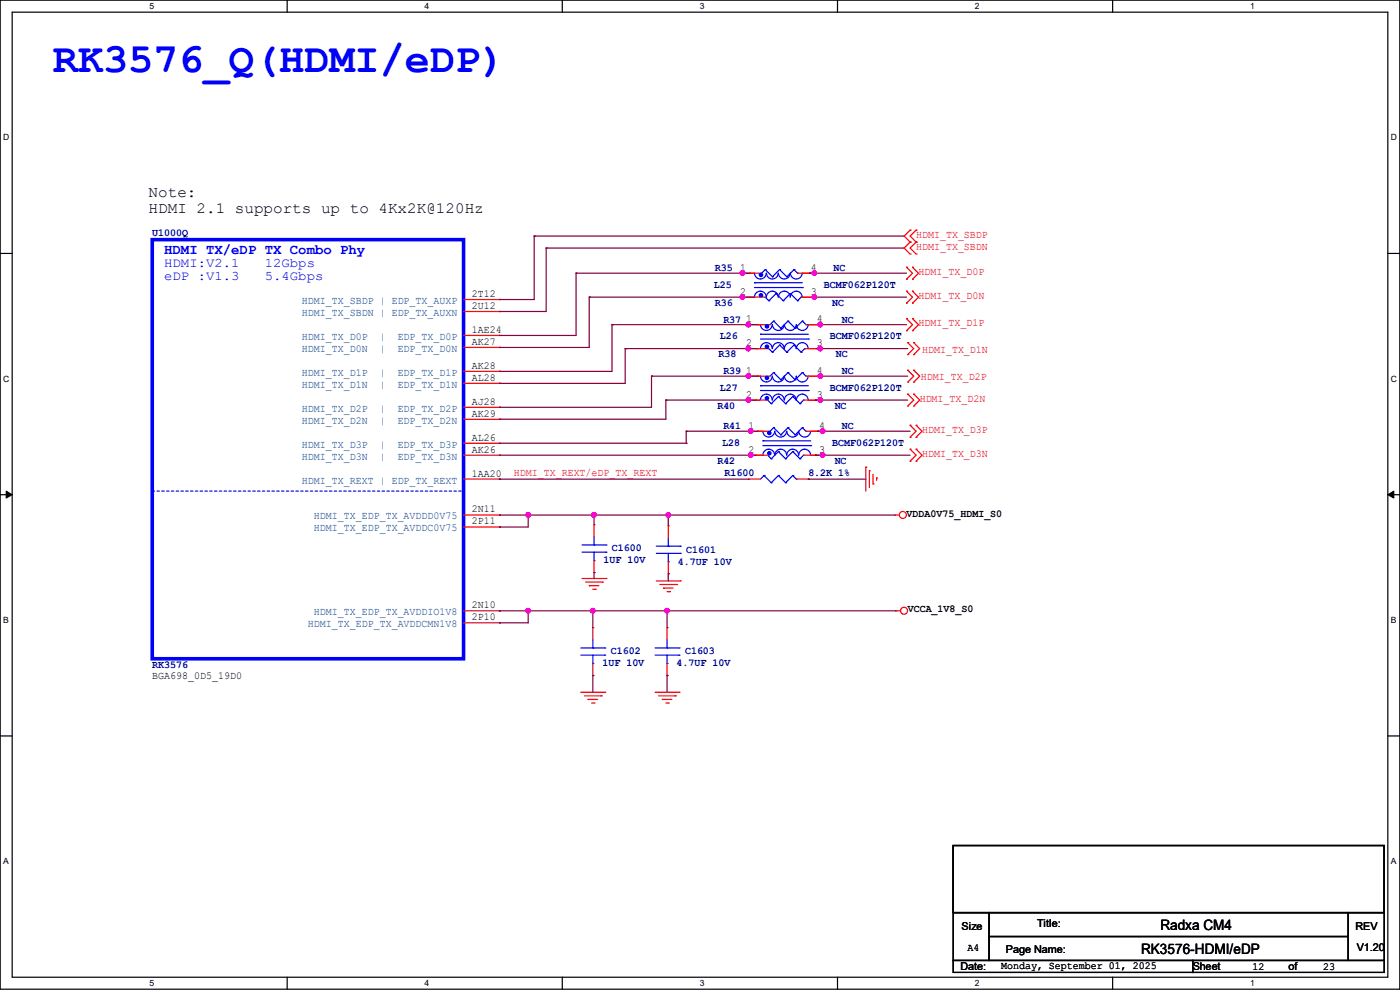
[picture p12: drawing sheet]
<svg xmlns="http://www.w3.org/2000/svg" width="297mm" height="210mm" viewBox="0 0 297 210" stroke-linecap="round" stroke-linejoin="round" font-family="sans-serif">
<path d="M0 0h297v209.8h-297zM2.6 2.6h291.8v204.7h-291.8z" fill="none" stroke="#000" stroke-width=".25"/>
<g fill="#fff">
<path d="M31.7 .3h1v2h-1z"/>
<path d="M31.7 207.6h1v1.9h-1z"/>
</g>
<path d="M60.9 0v2.6M60.9 207.3v2.5" fill="none" stroke="#000" stroke-width=".25"/>
<g fill="#fff">
<path d="M90.1 .3h1v2h-1z"/>
<path d="M90.1 207.6h1v1.9h-1z"/>
</g>
<path d="M119.3 0v2.6M119.3 207.3v2.5" fill="none" stroke="#000" stroke-width=".25"/>
<g fill="#fff">
<path d="M148.5 .3h.9v2h-.9z"/>
<path d="M148.5 207.6h.9v1.9h-.9z"/>
</g>
<path d="M177.7 0v2.6M177.7 207.3v2.5" fill="none" stroke="#000" stroke-width=".25"/>
<g fill="#fff">
<path d="M206.8 .3h1v2h-1z"/>
<path d="M206.8 207.6h1v1.9h-1z"/>
</g>
<path d="M236.1 0v2.6M236.1 207.3v2.5" fill="none" stroke="#000" stroke-width=".25"/>
<g fill="#fff">
<path d="M265.2 .3h1v2h-1z"/>
<path d="M265.2 207.6h1v1.9h-1z"/>
<path d="M.7 28.2h1.2v1.9h-1.2z"/>
<path d="M295.1 28.2h1.2v1.9h-1.2z"/>
<path d="M.7 79.3h1.2v2h-1.2z"/>
<path d="M295.1 79.3h1.2v2h-1.2z"/>
</g>
<path d="M0 53.8h2.6M294.4 53.8h2.6" fill="none" stroke="#000" stroke-width=".25"/>
<g fill="#fff">
<path d="M.7 130.5h1.2v2h-1.2z"/>
<path d="M295.1 130.5h1.1v2h-1.1z"/>
</g>
<path d="M0 104.9h2.6M294.4 104.9h2.6" fill="none" stroke="#000" stroke-width=".25"/>
<path d="M1.3 104.2l1.3 .7-1.3 .8zM294.4 104.9l1.3-.7v1.5z" fill="#000" stroke="#000" stroke-width=".21"/>
<g fill="#fff">
<path d="M.7 181.7h1.2v2h-1.2z"/>
<path d="M295.1 181.7h1.1v2h-1.1z"/>
</g>
<path d="M0 156.1h2.6M294.4 156.1h2.6M202.2 179.4h91.5v14.2h-91.5zM202.2 193.6h7.6v10.2h-7.6zM209.8 193.6h76.2v5.1h-76.2zM209.8 198.7h76.2v5.1h-76.2zM286 193.6h7.7v10.2h-7.7zM202.2 203.8h50.8v2.5h-50.8zM253 203.8h40.7v2.5h-40.7z" fill="none" stroke="#000" stroke-width=".25"/>
<g fill="none" stroke="#f00" stroke-width=".25">
<path d="M157.5 58h.1M157.5 58h4.1M159 58h.1M169.2 58h3.6M171.7 58h.1M172.8 58h.1M192.3 59.2h.1M192.3 56.7h.1M192.3 56.7l1.3 1.3-1.3 1.2M193.1 48.8h.1M193.1 51.4h.1M193.1 53.9h.1"/>
<path d="M193.1 48.8l-1.3 1.3 1.3 1.3M193.1 51.4l-1.3 1.2 1.3 1.3M193.6 59.2h.1M193.6 56.7h.1M193.6 56.7l1.3 1.3-1.3 1.2M194.4 51.4h.1M194.4 48.8h.1M194.4 53.9h.1M194.4 48.8l-1.3 1.3 1.3 1.3M194.4 51.4l-1.3 1.2 1.3 1.3M98.3 63.5h7.7M98.3 66.1h7.7"/>
<path d="M98.3 71.2h7.7M98.3 73.7h7.7M98.3 78.8h7.7M106 63.5h.1M106 66.1h.1M106 71.2h.1M106 73.7h.1M106 78.8h.1M157.5 63h.1M157.5 63h4.8M158.8 68.9h.1M158.8 74h.1"/>
<path d="M158.8 79.8h.1M158.8 68.9h4.6M158.8 74h4.3M158.8 79.8h4.6M159.8 63h.1M160.6 74h.1M160.8 68.9h.1M160.8 79.8h.1M170 63h2.8M170.7 74h3.3M171 68.9h3M171 79.8h3"/>
<path d="M172.5 63h.1M172.8 63h.1M173.3 74h.1M173.5 68.9h.1M173.5 79.8h.1M174 68.9h.1M174 74h.1M174 79.8h.1M192.3 64.3h.1M192.3 61.8h.1M192.3 70.1h.1M192.3 67.6h.1"/>
<path d="M192.3 61.8l1.3 1.2-1.3 1.3M192.3 67.6l1.3 1.3-1.3 1.2M192.6 75.2h.1M192.6 72.7h.1M192.6 78.5h.1M192.6 72.7l1.2 1.3-1.2 1.2M192.6 78.5l1.2 1.3-1.2 1.3M193.6 64.3h.1M193.6 61.8h.1M193.6 70.1h.1M193.6 67.6h.1M193.6 61.8l1.3 1.2-1.3 1.3"/>
<path d="M193.6 67.6l1.3 1.3-1.3 1.2M193.8 75.2h.1M193.8 72.7h.1M193.8 78.5h.1M193.8 72.7l1.3 1.3-1.3 1.2M193.8 78.5l1.3 1.3-1.3 1.3M98.3 81.3h7.7M98.3 86.4h7.7M98.3 88.9h7.7M98.3 94h7.7M98.3 96.6h7.7M106 81.3h.1"/>
<path d="M106 86.4h.1M106 88.9h.1M106 94h.1M106 96.6h.1M158.8 84.9h.1M158.8 84.9h4.1M159.3 91.5h.1M159.3 96.6h.1M159.3 91.5h4.1M159.3 96.6h3.6M160.3 96.6h.1M160.3 84.9h.1"/>
<path d="M160.8 91.5h.1M170.5 96.6h4M170.5 84.9h3.5M171 91.5h3.5M173 96.6h.1M173 84.9h.1M173.5 91.5h.1M174 84.9h.1M174.5 91.5h.1M174.5 96.6h.1M183.7 99.1h.1M183.7 99.1v5.1"/>
<path d="M184.4 99.9h.1M184.4 99.9v3.5M192.6 81.1h.1M192.6 86.1h.1M192.6 83.6h.1M192.6 83.6l1.2 1.3-1.2 1.2M193.1 92.8h.1M193.1 90.2h.1M193.1 97.8h.1M193.1 95.3h.1M193.1 90.2l1.3 1.3-1.3 1.3M193.1 95.3l1.3 1.3-1.3 1.2"/>
<path d="M193.8 81.1h.1M193.8 86.1h.1M193.8 83.6h.1M193.8 83.6l1.3 1.3-1.3 1.2M194.4 92.8h.1M194.4 90.2h.1M194.4 97.8h.1M194.4 95.3h.1M194.4 90.2l1.2 1.3-1.2 1.3M194.4 95.3l1.2 1.3-1.2 1.2M98.3 109.3h7.7M98.3 101.6h7.7"/>
<path d="M98.3 111.8h7.7M106 101.6h.1M106 109.3h.1M106 111.8h.1M126 111.3h.1M126 111.3v2.5M126 118.9v2.6M141.8 111.5h.1M141.8 111.5v2.6M141.8 119.2v2.5M158.8 101.6h.1M158.8 101.6h2.5"/>
<path d="M169 101.6h2.5M171.5 101.6h.1M185.2 102.7h.1M185.2 100.6v2.1M186 101.4h.1M186 101.4v.5M189.8 109.3h.1M189.8 109.3h1M98.3 129.6h7.7M98.3 132.1h7.7M106 129.6h.1M106 132.1h.1"/>
<path d="M123.5 122.7h5.1M124.2 123.5h3.6M125 124.2h.1M125 124.2h2M125.8 133.1h.1M125.8 125h.5M125.8 133.1v2.6M126 121.5h.1M126.3 125h.1M127.8 123.5h.1M128.6 122.7h.1M139.2 123.2h5.1"/>
<path d="M140 124h3.6M140.8 124.8h.1M140.8 124.8h2M141.5 133.1h.1M141.5 125.5h.5M141.5 133.1v2.6M141.8 121.7h.1M142 125.5h.1M143.6 124h.1M144.3 123.2h.1M190 129.6h.1M190 129.6h1.1"/>
<path d="M123.2 146.9h5.1M124 147.6h3.6M124.8 148.4h.1M124.8 148.4h2M125.5 149.1h.5M125.8 143.3h.1M125.8 140.8v2.5M126 149.1h.1M127.6 147.6h.1M128.3 146.9h.1M139 146.9h5.1M139.7 147.6h3.6"/>
<path d="M140.5 148.4h.1M140.5 148.4h2M141.3 149.1h.5M141.5 143.3h.1M141.5 140.8v2.5M141.8 149.1h.1M143.3 147.6h.1M144.1 146.9h.1"/>
<circle cx="191.5" cy="109.2" r=".74"/>
<circle cx="191.8" cy="129.6" r=".74"/>
</g>
<g fill="none" stroke="#00f" stroke-width=".25">
<path d="M160.1 58a1.25 1.25 0 0 0 1.2 1.2 1.25 1.25 0 0 0 1.3-1.2M160.1 60h.1M160.1 60h10.1M162.3 57.2h.1M162.3 57.2l-.7 .8M162.3 57.2l1.6 1.5M162.6 58a1.25 1.25 0 0 0 1.3 1.2 1.25 1.25 0 0 0 1.2-1.2M163.9 58.7h.1M165.1 58a1.25 1.25 0 0 0 1.3 1.2 1.25 1.25 0 0 0 1.2-1.2M165.4 57.2h.1M165.4 57.2l-1.5 1.5M165.4 57.2l1.5 1.5"/>
<path d="M166.9 58.7h.1M167.7 58a1.25 1.25 0 0 0 1.2 1.2 1.25 1.25 0 0 0 1.3-1.2M168.4 57.2h.1M168.4 57.2l-1.5 1.5M168.4 57.2l.8 .8M169.2 58h.1M160.1 61h10.1M161.3 68.9a1.25 1.25 0 0 0 1.3 1.2 1.25 1.25 0 0 0 1.2-1.2M161.3 70.9h.1M161.3 79.8a1.25 1.25 0 0 0 1.3 1.2 1.25 1.25 0 0 0 1.2-1.2M161.3 71.9h10.2M161.3 70.9h10.2"/>
<path d="M162.3 63l.8 .8M162.6 63a1.25 1.25 0 0 0-1.3-1.2 1.25 1.25 0 0 0-1.2 1.2M163.1 63.8h.1M163.1 74l.8 .7M163.8 74a1.25 1.25 0 0 0-1.2-1.3 1.25 1.25 0 0 0-1.3 1.3M163.9 74.7h.1M163.9 68.9a1.25 1.25 0 0 0 1.2 1.2 1.25 1.25 0 0 0 1.3-1.2M163.9 79.8a1.25 1.25 0 0 0 1.2 1.2 1.25 1.25 0 0 0 1.3-1.2M164.1 68.1h.1M164.1 79h.1M164.1 68.1l-.7 .8M164.1 68.1l1.6 1.5"/>
<path d="M164.1 79l-.7 .8M164.1 79l1.6 1.6M164.6 62.3h.1M164.6 62.3l-1.5 1.5M164.6 62.3l1.6 1.5M165.1 63a1.25 1.25 0 0 0-1.2-1.2 1.25 1.25 0 0 0-1.3 1.2M165.4 73.2h.1M165.4 73.2l-1.5 1.5M165.4 73.2l1.5 1.5M165.7 69.6h.1M166.2 63.8h.1M166.4 74a1.25 1.25 0 0 0-1.3-1.3 1.25 1.25 0 0 0-1.2 1.3"/>
<path d="M166.4 68.9a1.25 1.25 0 0 0 1.3 1.2 1.25 1.25 0 0 0 1.2-1.2M166.4 79.8a1.25 1.25 0 0 0 1.3 1.2 1.25 1.25 0 0 0 1.2-1.2M166.9 74.7h.1M167.2 68.1h.1M167.2 79h.1M167.2 68.1l-1.5 1.5M167.2 68.1l1.5 1.5M167.2 79l-1.5 1.6M167.2 79l1.5 1.6M167.6 63a1.25 1.25 0 0 0-1.2-1.2 1.25 1.25 0 0 0-1.3 1.2M167.7 62.3h.1M167.7 62.3l-1.5 1.5"/>
<path d="M167.7 62.3l1.5 1.5M168.4 73.2h.1M168.4 73.2l-1.5 1.5M168.4 73.2l1.6 1.5M168.7 69.6h.1M168.9 74a1.25 1.25 0 0 0-1.2-1.3 1.25 1.25 0 0 0-1.3 1.3M169 68.9a1.25 1.25 0 0 0 1.2 1.2 1.25 1.25 0 0 0 1.2-1.2M169 79.8a1.25 1.25 0 0 0 1.2 1.2 1.25 1.25 0 0 0 1.2-1.2M169.2 63.8h.1M170 74.7h.1M170 63h.1M170 63l-.8 .8"/>
<path d="M170.2 63a1.25 1.25 0 0 0-1.3-1.2 1.25 1.25 0 0 0-1.2 1.2M170.2 68.1h.1M170.2 79h.1M170.2 61h.1M170.2 68.1l-1.5 1.5M170.2 68.1l.8 .8M170.2 79l-1.5 1.6M170.2 79l.8 .8M170.7 74h.1M170.7 74l-.7 .7M171 68.9h.1M171 79.8h.1"/>
<path d="M171.4 74a1.25 1.25 0 0 0-1.2-1.3 1.25 1.25 0 0 0-1.2 1.3M171.5 71.9h.1M161.3 81.8h.1M161.3 82.8h10.2M161.3 81.8h10.2M161.8 91.5a1.25 1.25 0 0 0 1.3 1.2 1.25 1.25 0 0 0 1.2-1.2 1.27 1.27 0 0 0 1.3 1.2 1.27 1.27 0 0 0 1.3-1.2M161.8 93.5h.1M161.8 94.5h10.2M161.8 93.5h10.2M162.9 96.6l.7 .7M162.9 84.9l.7 .7M163.6 97.3h.1"/>
<path d="M163.6 85.6h.1M163.8 84.9a1.25 1.25 0 0 0-1.2-1.3 1.25 1.25 0 0 0-1.3 1.3M164.1 90.7h.1M164.1 90.7l-.7 .8M164.1 90.7l1.6 1.5M165.1 95.8h.1M165.1 84.1h.1M165.1 95.8l-1.5 1.5M165.1 95.8l1.6 1.5M165.1 84.1l-1.5 1.5M165.1 84.1l1.6 1.5M165.7 92.2h.1"/>
<path d="M165.7 80.6h.1M166.4 84.9a1.25 1.25 0 0 0-1.3-1.3 1.25 1.25 0 0 0-1.2 1.3M166.7 97.3h.1M166.7 85.6h.1M166.9 96.6a1.27 1.27 0 0 0-1.3-1.3 1.27 1.27 0 0 0-1.3 1.3 1.25 1.25 0 0 0-1.2-1.3 1.25 1.25 0 0 0-1.3 1.3M166.9 91.5a1.25 1.25 0 0 0 1.3 1.2 1.25 1.25 0 0 0 1.2-1.2M167.2 90.7h.1M167.2 90.7l-1.5 1.5M167.2 90.7l1.5 1.5M168.2 95.8h.1M168.2 84.1h.1M168.2 95.8l-1.5 1.5"/>
<path d="M168.2 95.8l1.5 1.5M168.2 84.1l-1.5 1.5M168.2 84.1l1.5 1.5M168.7 92.2h.1M168.7 80.6h.1M168.9 84.9a1.25 1.25 0 0 0-1.2-1.3 1.25 1.25 0 0 0-1.3 1.3M169.4 96.6a1.25 1.25 0 0 0-1.2-1.3 1.25 1.25 0 0 0-1.3 1.3M169.5 91.5a1.25 1.25 0 0 0 1.2 1.2 1.25 1.25 0 0 0 1.3-1.2M169.7 97.3h.1M169.7 85.6h.1M170.2 90.7h.1M170.2 90.7l-1.5 1.5"/>
<path d="M170.2 90.7l.8 .8M170.5 96.6h.1M170.5 84.9h.1M170.5 96.6l-.8 .7M170.5 84.9l-.8 .7M171 91.5h.1M171.4 84.9a1.25 1.25 0 0 0-1.2-1.3 1.25 1.25 0 0 0-1.2 1.3M171.5 82.8h.1M172 96.6a1.25 1.25 0 0 0-1.3-1.3 1.25 1.25 0 0 0-1.2 1.3M172 94.5h.1M123.5 117.1h5.1M123.5 115.6h5.1"/>
<path d="M126 118.9h.1M126 115.6h.1M126 113.8v1.8M126 117.1v1.8M128.6 117.1h.1M128.6 115.6h.1M139.2 117.4h5.1M139.2 115.9h5.1M141.8 119.2h.1M141.8 115.9h.1M141.8 114.1v1.8M141.8 117.4v1.8"/>
<path d="M144.3 117.4h.1M144.3 115.9h.1M162.1 100.9h.1M162.1 100.9l-.8 .7M162.1 100.9l1.5 1.5M163.6 102.4h.1M165.1 100.9h.1M165.1 100.9l-1.5 1.5M165.1 100.9l1.6 1.5M166.7 102.4h.1M168.2 100.9h.1M168.2 100.9l-1.5 1.5"/>
<path d="M168.2 100.9l.8 .7M169 101.6h.1M123.2 139h5.1M123.2 137.5h5.1M125.8 137.5h.1M125.8 135.7v1.8M125.8 139v1.8M128.3 139h.1M128.3 137.5h.1M139 139h5.1M139 137.5h5.1M141.5 137.5h.1"/>
<path d="M141.5 135.7v1.8M141.5 139v1.8M144.1 139h.1M144.1 137.5h.1M125.8 140.8h.1M141.5 140.8h.1"/>
</g>
<g fill="#00f" stroke="#00f" stroke-width=".25">
<circle cx="162.7" cy="69.2" r=".36"/>
<circle cx="162.7" cy="73.6" r=".36"/>
<circle cx="163.2" cy="91.8" r=".36"/>
<circle cx="163.2" cy="96.2" r=".36"/>
<circle cx="161.4" cy="58.3" r=".36"/>
<circle cx="161.4" cy="62.6" r=".36"/>
<circle cx="162.7" cy="80.2" r=".36"/>
<circle cx="162.7" cy="84.5" r=".36"/>
</g>
<path d="M32.3 50.8h66v88.9h-66z" fill="none" stroke="#00f" stroke-width=".76"/>
<path d="M32.3 104.2h66M98.3 104.2h.1" fill="none" stroke="#00f" stroke-width=".25" stroke-dasharray=".5 .5"/>
<g fill="none" stroke="#800040" stroke-width=".25">
<path d="M113.3 50.1h.1M113.3 50.1v13.4h-7.3M113.3 50.1h78.5M115.9 52.6h.1M115.9 52.6v13.5h-9.9M115.9 52.6h75.9M122.2 58h.1M122.2 58v13.2h-16.2M122.2 58h36.8M157.5 58h.1M171.7 58h.1M171.7 58h20.6"/>
<path d="M172.8 58h.1M106 63.5h.1M106 66.1h.1M106 71.2h.1M106 73.7h.1M106 78.8h.1M125 63h.1M125 63v10.7h-19M125 63h34.8M129.8 68.9h.1M129.8 68.9h31M129.8 68.9v9.9h-23.8"/>
<path d="M132.6 74h.1M132.6 74v7.3h-26.6M132.6 74h28M138.2 79.8h.1M138.2 79.8h22.6M138.2 79.8v6.6h-32.2M157.5 63h.1M158.8 68.9h.1M158.8 74h.1M158.8 79.8h.1M172.5 63h.1M172.5 63h19.8"/>
<path d="M172.8 63h.1M173.3 74h.1M173.3 74h19.3M173.5 79.8h.1M173.5 68.9h18.8M173.5 79.8h19.1M174 68.9h.1M174 79.8h.1M174 74h.1M106 81.3h.1M106 86.4h.1M106 88.9h.1"/>
<path d="M106 94h39.6M106 96.6h54.3M141.3 84.9h.1M141.3 84.9v4h-35.3M141.3 84.9h19M145.6 94h.1M145.6 91.5h.1M145.6 91.5h15.2M145.6 91.5v2.5M158.8 84.9h.1M159.3 96.6h.1M159.3 91.5h.1"/>
<path d="M173 84.9h.1M173 96.6h.1M173 96.6h20.1M173 84.9h19.6M173.5 91.5h.1M173.5 91.5h19.6M174 84.9h.1M174.5 91.5h.1M174.5 96.6h.1M106 101.6h.1M106 109.3h.1M106 111.8h.1"/>
<path d="M106 101.6h52.8M106 109.3h83.8M112.1 109.3h.1M112.1 109.3v2.5h-6.1M126 109.3h.1M126 109.3v2M141.8 109.3h.1M141.8 109.3v2.2M171.5 101.6h.1M171.5 101.6h12.2M106 129.6h.1M106 132.1h.1"/>
<path d="M106 129.6h84M112.1 129.6h.1M112.1 129.6v2.5h-6.1M125.8 129.6h.1M125.8 129.6v3.5M126 121.5h.1M126 121.5v1.2M141.5 129.6h.1M141.5 129.6v3.5M141.8 121.7h.1M141.8 121.7v1.5M125.8 143.3h.1"/>
<path d="M125.8 143.3v3.6M141.5 143.3h.1M141.5 143.3v3.6"/>
</g>
<g fill="#f0f" stroke="#f0f" stroke-width=".25">
<circle cx="141.8" cy="109.2" r=".49"/>
<circle cx="141.5" cy="129.6" r=".49"/>
<circle cx="126" cy="109.2" r=".49"/>
<circle cx="112" cy="109.2" r=".49"/>
<circle cx="125.8" cy="129.6" r=".49"/>
<circle cx="112" cy="129.6" r=".49"/>
<circle cx="159.3" cy="96.5" r=".49"/>
<circle cx="172.7" cy="57.9" r=".49"/>
<circle cx="174" cy="68.9" r=".49"/>
<circle cx="174" cy="79.8" r=".49"/>
<circle cx="174.5" cy="91.5" r=".49"/>
<circle cx="157.5" cy="57.9" r=".49"/>
<circle cx="157.5" cy="63" r=".49"/>
<circle cx="158.8" cy="68.9" r=".49"/>
<circle cx="174" cy="73.9" r=".49"/>
<circle cx="158.8" cy="79.8" r=".49"/>
<circle cx="158.8" cy="73.9" r=".49"/>
<circle cx="172.7" cy="63" r=".49"/>
<circle cx="158.8" cy="84.9" r=".49"/>
<circle cx="174" cy="84.9" r=".49"/>
<circle cx="159.3" cy="91.5" r=".49"/>
<circle cx="174.5" cy="96.5" r=".49"/>
</g>
<text font-size="8.9" fill="#00f" x="11.2" y="15.3">RK3576_Q(HDMI/eDP)</text>
<g font-size="3.3">
<text x="31.5" y="41.8">Note:</text>
<text x="31.5" y="45.1">HDMI 2.1 supports up to 4Kx2K@120Hz</text>
</g>
<text font-size="3" fill="#00f" x="34.8" y="53.9">HDMI TX/eDP TX Combo Phy</text>
<g font-size="3">
<text x="246.2" y="197.4">Radxa CM4</text>
<text x="242.1" y="202.4">RK3576-HDMI/eDP</text>
</g>
<g font-size="2.8" fill="#00f">
<text x="34.8" y="56.6">HDMI:V2.1</text>
<text x="34.8" y="59.4">eDP :V1.3</text>
<text x="56.2" y="56.6">12Gbps</text>
<text x="56.2" y="59.4">5.4Gbps</text>
</g>
<g font-size="2.3" fill="#000080">
<text x="32.3" y="50.2">U1000Q</text>
<text x="151.7" y="57.5">R35</text>
<text x="176.8" y="57.5">NC</text>
<text x="151.4" y="61.1">L25</text>
<text x="151.7" y="64.9">R36</text>
<text x="174.8" y="61.1">BCMF062P120T</text>
<text x="176.6" y="64.9">NC</text>
<text x="153.5" y="68.5">R37</text>
<text x="178.6" y="68.5">NC</text>
<text x="152.4" y="75.8">R38</text>
<text x="152.7" y="72">L26</text>
<text x="176.1" y="72">BCMF062P120T</text>
<text x="177.3" y="75.8">NC</text>
<text x="152.7" y="82.9">L27</text>
<text x="153.5" y="79.4">R39</text>
<text x="176.1" y="82.9">BCMF062P120T</text>
<text x="178.6" y="79.4">NC</text>
<text x="152.2" y="86.7">R40</text>
<text x="177.1" y="86.7">NC</text>
<text x="153.2" y="94.6">L28</text>
<text x="153.5" y="91.1">R41</text>
<text x="176.6" y="94.6">BCMF062P120T</text>
<text x="178.6" y="91.1">NC</text>
<text x="152.2" y="98.4">R42</text>
<text x="153.7" y="101">R1600</text>
<text x="171.5" y="101">8.2K 1%</text>
<text x="177.1" y="98.4">NC</text>
<text x="128.1" y="119.5">1UF 10V</text>
<text x="129.8" y="117">C1600</text>
<text x="143.8" y="119.8">4.7UF 10V</text>
<text x="145.6" y="117.2">C1601</text>
<text x="32.3" y="141.6">RK3576</text>
<text x="127.8" y="141.4">1UF 10V</text>
<text x="129.6" y="138.8">C1602</text>
<text x="143.6" y="141.4">4.7UF 10V</text>
<text x="145.3" y="138.8">C1603</text>
</g>
<g font-size="2.3" fill="#f00">
<text x="194.4" y="50.4">HDMI_TX_SBDP</text>
<text x="194.4" y="53">HDMI_TX_SBDN</text>
<text x="194.9" y="58.3">HDMI_TX_D0P</text>
<text x="194.9" y="63.4">HDMI_TX_D0N</text>
<text x="194.9" y="69.2">HDMI_TX_D1P</text>
<text x="195.6" y="74.8">HDMI_TX_D1N</text>
<text x="195.4" y="80.6">HDMI_TX_D2P</text>
<text x="195.1" y="85.2">HDMI_TX_D2N</text>
<text x="195.6" y="91.8">HDMI_TX_D3P</text>
<text x="109" y="100.9">HDMI_TX_REXT/eDP_TX_REXT</text>
<text x="195.6" y="96.9">HDMI_TX_D3N</text>
</g>
<g font-size="2.3">
<text x="157" y="57.4">1</text>
<text x="172" y="57.4">4</text>
<text x="100.1" y="63">2T12</text>
<text x="100.1" y="65.5">2U12</text>
<text x="157" y="62.5">2</text>
<text x="172" y="62.5">3</text>
<text x="100.1" y="70.6">1AE24</text>
<text x="158.3" y="68.3">1</text>
<text x="173.3" y="68.3">4</text>
<text x="100.1" y="73.2">AK27</text>
<text x="158.3" y="73.4">2</text>
<text x="173.3" y="73.4">3</text>
<text x="100.1" y="78.2">AK28</text>
<text x="100.1" y="80.8">AL28</text>
<text x="158.3" y="79.2">1</text>
<text x="173.3" y="79.2">4</text>
<text x="100.1" y="85.9">AJ28</text>
<text x="100.1" y="88.4">AK29</text>
<text x="158.3" y="84.3">2</text>
<text x="173.3" y="84.3">3</text>
<text x="100.1" y="93.5">AL26</text>
<text x="158.8" y="90.9">1</text>
<text x="173.8" y="90.9">4</text>
<text x="100.1" y="96">AK26</text>
<text x="100.1" y="101.1">1AA20</text>
<text x="158.8" y="96">2</text>
<text x="173.8" y="96">3</text>
<text x="100.1" y="108.7">2N11</text>
<text x="100.1" y="111.3">2P11</text>
<text x="192.3" y="109.6">VDDA0V75_HDMI_S0</text>
<text x="100.1" y="129">2N10</text>
<text x="100.1" y="131.6">2P10</text>
<text x="192.6" y="129.9">VCCA_1V8_S0</text>
<text x="32.3" y="144.1">BGA698_0D5_19D0</text>
<text x="204" y="197.2">Size</text>
<text x="220" y="196.7">Title:</text>
<text x="287.6" y="197.2">REV</text>
<text x="205.3" y="201.8">A4</text>
<text x="213.4" y="202.3">Page Name:</text>
<text x="287.8" y="201.8">V1.20</text>
<text x="203.8" y="205.8">Date:</text>
<text x="212.4" y="205.6">Monday, September 01, 2025</text>
<text x="253" y="205.8">Sheet</text>
<text x="265.7" y="205.9">12</text>
<text x="273.3" y="205.8">of</text>
<text x="280.7" y="205.9">23</text>
</g>
<g font-size="2.3" fill="#004080">
<text x="64.1" y="64.5">HDMI_TX_SBDP | EDP_TX_AUXP</text>
<text x="64.1" y="67">HDMI_TX_SBDN | EDP_TX_AUXN</text>
<text x="64.1" y="72.1">HDMI_TX_D0P</text>
<text x="64.1" y="74.6">HDMI_TX_D0N</text>
<text x="80.6" y="72.1">|</text>
<text x="80.6" y="74.6">|</text>
<text x="84.4" y="72.1">EDP_TX_D0P</text>
<text x="84.4" y="74.6">EDP_TX_D0N</text>
<text x="64.1" y="79.7">HDMI_TX_D1P</text>
<text x="64.1" y="82.3">HDMI_TX_D1N</text>
<text x="80.6" y="79.7">|</text>
<text x="80.6" y="82.3">|</text>
<text x="84.4" y="79.7">EDP_TX_D1P</text>
<text x="84.4" y="82.3">EDP_TX_D1N</text>
<text x="64.1" y="87.3">HDMI_TX_D2P</text>
<text x="64.1" y="89.9">HDMI_TX_D2N</text>
<text x="80.6" y="87.3">|</text>
<text x="80.6" y="89.9">|</text>
<text x="84.4" y="87.3">EDP_TX_D2P</text>
<text x="84.4" y="89.9">EDP_TX_D2N</text>
<text x="64.1" y="95">HDMI_TX_D3P</text>
<text x="80.6" y="95">|</text>
<text x="84.4" y="95">EDP_TX_D3P</text>
<text x="64.1" y="97.5">HDMI_TX_D3N</text>
<text x="80.6" y="97.5">|</text>
<text x="84.4" y="97.5">EDP_TX_D3N</text>
<text x="64.1" y="102.6">HDMI_TX_REXT | EDP_TX_REXT</text>
<text x="66.6" y="110.2">HDMI_TX_EDP_TX_AVDDD0V75</text>
<text x="66.6" y="112.7">HDMI_TX_EDP_TX_AVDDC0V75</text>
<text x="66.6" y="130.5">HDMI_TX_EDP_TX_AVDDIO1V8</text>
<text x="65.3" y="133.1">HDMI_TX_EDP_TX_AVDDCMN1V8</text>
</g>
<g font-size="1.8">
<text x="31.7" y="1.9">5</text>
<text x="90.1" y="1.9">4</text>
<text x="148.5" y="1.9">3</text>
<text x="206.8" y="1.9">2</text>
<text x="265.2" y="1.9">1</text>
<text x=".7" y="29.8">D</text>
<text x="295.1" y="29.8">D</text>
<text x=".7" y="80.9">C</text>
<text x="295.1" y="80.9">C</text>
<text x=".7" y="132.1">B</text>
<text x="295.1" y="132.1">B</text>
<text x=".7" y="183.3">A</text>
<text x="295.1" y="183.3">A</text>
<text x="31.7" y="209.2">5</text>
<text x="90.1" y="209.2">4</text>
<text x="148.5" y="209.2">3</text>
<text x="206.8" y="209.2">2</text>
<text x="265.2" y="209.2">1</text>
</g>
</svg>
